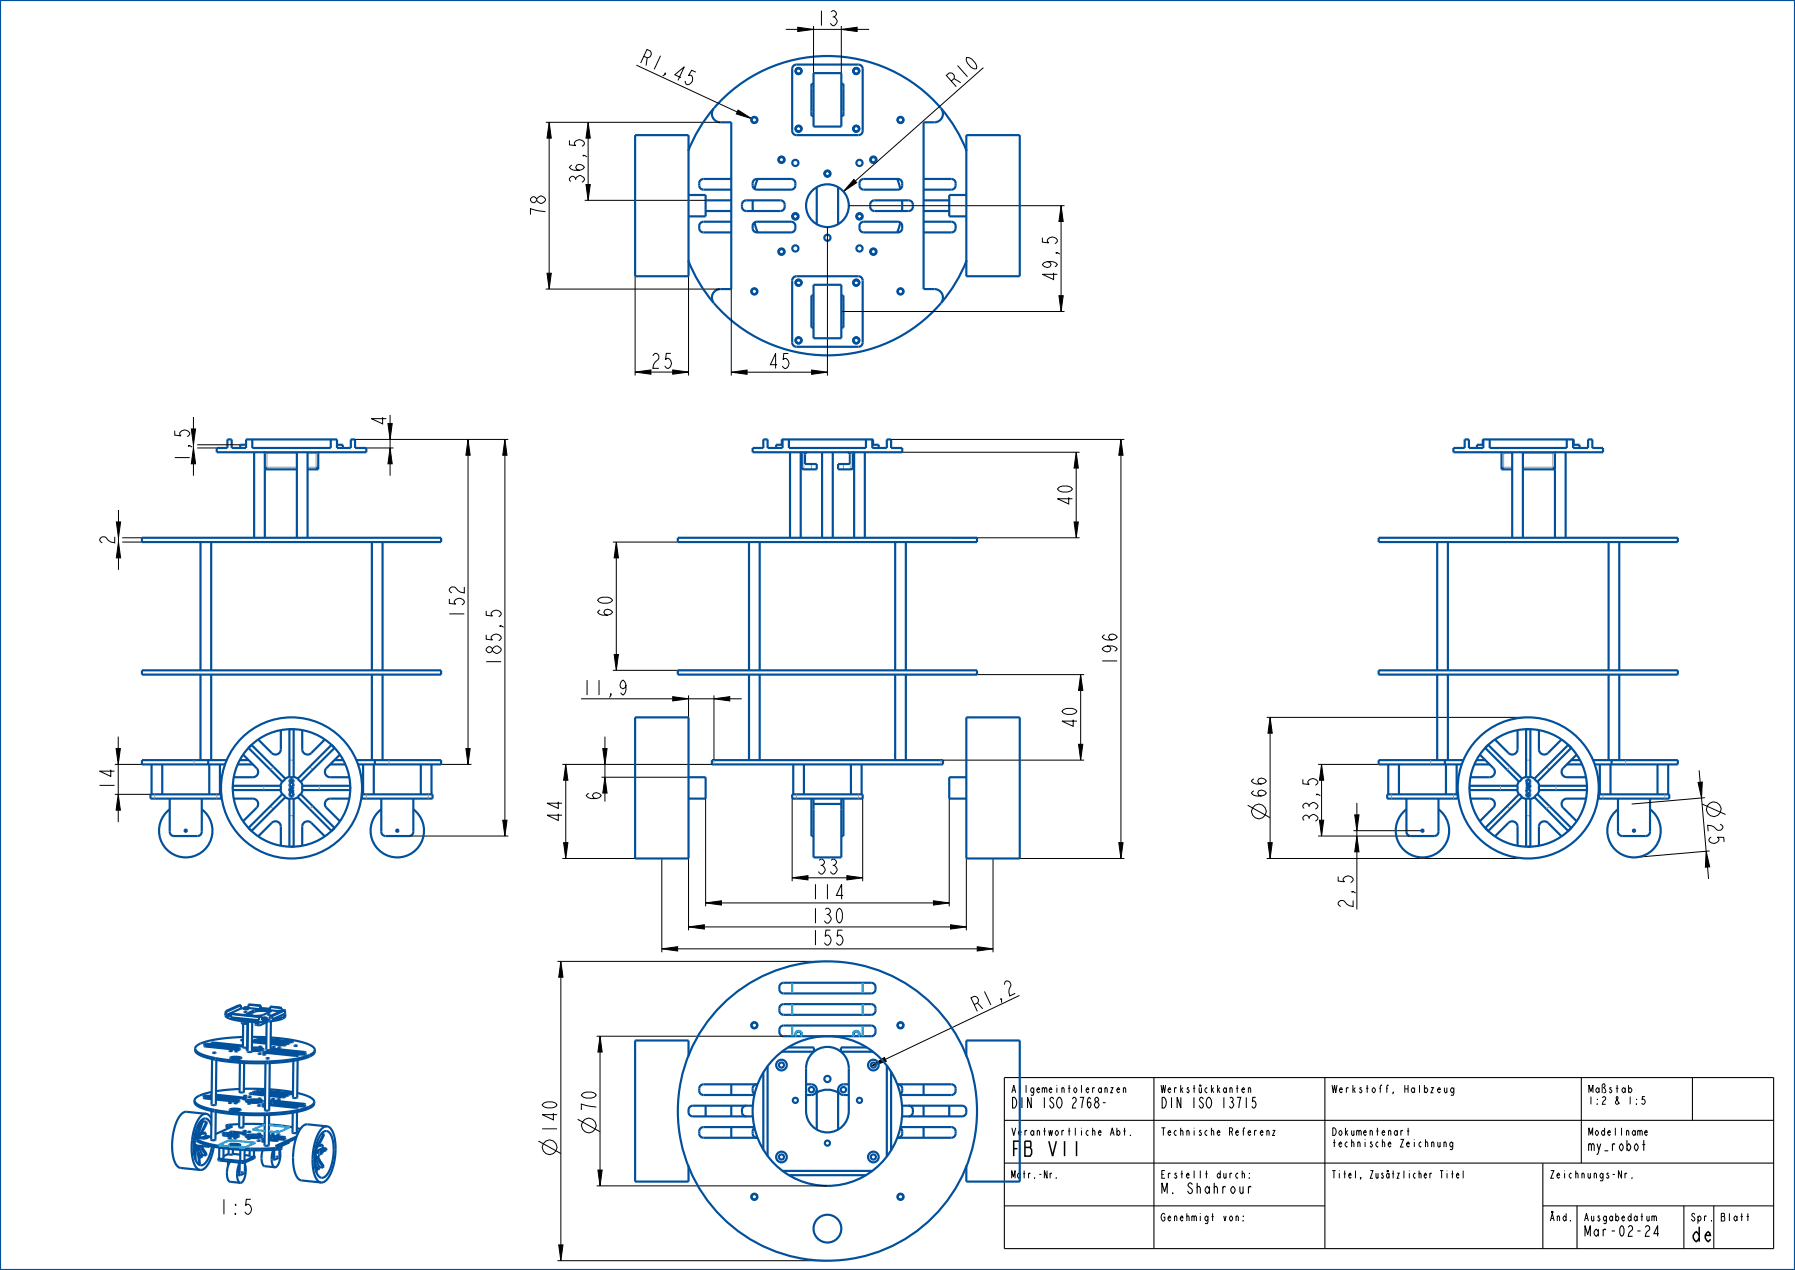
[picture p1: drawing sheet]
<svg xmlns="http://www.w3.org/2000/svg" width="420mm" height="297mm" viewBox="0 0 420 297" stroke-linecap="round" stroke-linejoin="round" font-family="sans-serif">
<g fill="#000">
<path d="M186.7 6.4l3.7 .5-3.7 .5zM196.9 6.9l3.7-.5v1zM128.5 28.6l.5 3.7h-1zM137.6 28.6l.5 3.7h-1zM172.7 25.7l3.1 2-3.5-1.1zM137.1 43.2h1l-.5 3.7zM199.8 42l.7 .7-3.2 2.1zM248.3 48.1l.5 3.7h-1zM128 63.9h1l-.5 3.7zM247.8 69.2h1l-.5 3.7zM148.6 87l3.7-.5v1zM157.4 86.5l3.7 .5-3.7 .5z"/>
<path d="M171.1 87l3.7-.5v1zM189.9 86.5l3.7 .5-3.7 .5zM90.8 99.1h1l-.5 3.7zM91.3 104.8l.5 3.7h-1zM109.5 102.8l.5 3.7h-1zM118.1 102.8l.5 3.7h-1zM251.8 105.8l.5 3.7h-1zM262.3 102.8l.5 3.7h-1zM27.7 126.8l.5 3.7h-1zM27.2 122.1h1l-.5 3.7zM144.2 126.8l.5 3.7h-1zM251.3 122.1h1l-.5 3.7z"/>
<path d="M143.7 153.1h1l-.5 3.7zM252.9 157.8l.5 3.7h-1zM27.2 175.1h1l-.5 3.7zM109 175.1h1l-.5 3.7zM132.4 178.8l.5 3.7h-1zM141 175.1h1l-.5 3.7zM157.4 162.9l3.7 .5-3.7 .5zM167.1 163.4l3.7-.5v1zM252.4 174.1h1l-.5 3.7zM297.2 167.8l.5 3.7h-1zM309.2 178.8l.5 3.7h-1zM27.7 185.8l.5 3.7h-1z"/>
<path d="M117.6 191.8h1l-.5 3.7zM141.5 181.8l.5 3.7h-1zM308.7 191.8h1l-.5 3.7zM317.5 195.5l.5 3.7h-1zM317 190.6h1l-.5 3.7zM397.3 183l1-.1-.2 3.7zM399.2 199.1l.8 3.6-1 .1zM131.9 197.1h1l-.5 3.7zM161.1 216.8l3.7-.5v1zM165.1 211.2l3.7-.5v1zM185.4 205.3l3.7-.5v1zM198.2 204.8l3.7 .5-3.7 .5z"/>
<path d="M218.4 210.7l3.7 .5-3.7 .5zM222.4 216.3l3.7 .5-3.7 .5zM261.8 197.1h1l-.5 3.7zM296.7 197.1h1l-.5 3.7zM131.2 224.8l.5 3.7h-1zM154.9 221.9l3.7-.5v1zM228.7 221.4l3.7 .5-3.7 .5zM140.4 242.3l.5 3.7h-1zM203.8 249.3l3.1-2 .5 .9zM139.9 273.6h1l-.5 3.7zM130.7 291.1h1l-.5 3.7z"/>
</g>
<g fill="none" stroke="#000" stroke-width=".23">
<path d="M148.9 15.2l23.6 11M183.9 6.9h2.8M186.7 6.4l3.7 .5-3.7 .5zM190.4 6.1v11M196.9 6.9l3.7-.5v1zM196.9 6.1v11M200.6 6.9h2.8M230.1 15.8l-30 26.5M127.7 28.6h40.9M128.5 28.6l.5 3.7h-1zM128.5 32.3v31.6M137.6 28.6l.5 3.7h-1z"/>
<path d="M137.6 32.3v10.9M172.7 25.7l3.1 2-3.5-1.1zM136.8 46.9h28.3M137.1 43.2h1l-.5 3.7zM193.6 53.1v34.7M198.6 48.1h50.5M199.8 42l.7 .7-3.2 2.1zM248.3 48.1l.5 3.7h-1zM248.3 51.8v17.4M127.7 67.6h40.9M128 63.9h1l-.5 3.7zM148.6 64.6v23.2"/>
<path d="M161.1 64.6v23.2M171.1 67.6v20.2M196.9 72.9h52.2M247.8 69.2h1l-.5 3.7zM45.3 97.5v2.8M90.8 99.1h1l-.5 3.7zM148.6 87l3.7-.5v1zM157.4 86.5l3.7 .5-3.7 .5zM171.1 87l3.7-.5v1zM174.8 87h15.1M189.9 86.5l3.7 .5-3.7 .5zM27.7 119.3v2.8"/>
<path d="M45.3 108.5v2.8M46.1 104.8h4.6M46.1 104h10.1M83.1 102.8h35.8M85.7 104.8h6.4M91.3 104.8l.5 3.7h-1zM91.3 102.8v2M91.3 108.5v2.8M109.5 102.8l.5 3.7h-1zM109.5 106.5v68.6M118.1 102.8l.5 3.7h-1zM118.1 106.5v85.3"/>
<path d="M208.5 102.8h54.6M211.1 105.8h41.5M251.8 105.8l.5 3.7h-1zM251.8 109.5v12.6M262.3 102.8l.5 3.7h-1zM262.3 106.5v90.6M27.2 122.1h1l-.5 3.7zM27.7 126.8l.5 3.7h-1zM27.7 130.5v2.8M28.6 126.8h4.6M28.6 125.8h4.6M143.4 126.8h31.9"/>
<path d="M144.2 126.8l.5 3.7h-1zM144.2 130.5v22.6M222.6 125.8h30M251.3 122.1h1l-.5 3.7zM143.4 156.8h31.9M143.7 153.1h1l-.5 3.7zM212 157.8h41.7M252.9 157.8l.5 3.7h-1zM26.9 178.8h6.3M27.2 175.1h1l-.5 3.7zM27.7 172.3v2.8M103.2 178.8h7.1"/>
<path d="M109 175.1h1l-.5 3.7zM131.6 178.8h35M132.4 178.8l.5 3.7h-1zM136 163.4h21.4M141 175.1h1l-.5 3.7zM141.5 172.3v2.8M141.5 178.8v3M157.4 162.9l3.7 .5-3.7 .5zM161.1 162.6v5.2M161.1 163.4h6M167.1 163.4l3.7-.5v1zM167.1 162.6v15.2"/>
<path d="M170.8 163.4h2.8M220.6 177.8h33.1M252.4 174.1h1l-.5 3.7zM252.9 161.5v12.6M296.4 167.8h61.2M297.2 167.8l.5 3.7h-1zM297.2 171.5v25.6M308.4 178.8h14.2M309.2 178.8l.5 3.7h-1zM26.9 185.8h8.3M27.7 185.8l.5 3.7h-1zM27.7 189.5v2.8"/>
<path d="M95.7 195.5h23.2M117.6 191.8h1l-.5 3.7zM131.9 197.1h1l-.5 3.7zM132.4 182.5v14.6M140.7 181.8h20.4M141.5 181.8l.5 3.7h-1zM161.1 184.3v33.3M165.1 186.8v25.2M185.4 186.8v19.3M201.9 186.8v19.3M222.1 186.8v25.2M261.8 197.1h1l-.5 3.7z"/>
<path d="M291.9 188.3l5.3 2.9M296.7 197.1h1l-.5 3.7zM308.4 195.5h21.7M308.7 191.8h1l-.5 3.7zM309.2 182.5v9.3M316.7 194.3h15.9M317 190.6h1l-.5 3.7zM317.5 195.5l.5 3.7h-1zM317.5 187.8v2.8M317.5 194.3v1.2M317.5 199.2v13.5M397.3 183l1-.1-.2 3.7z"/>
<path d="M397.6 180.1l.2 2.8M398.1 186.6l1.1 12.5M398.3 188l5.4 2.5M398.9 186.5l-17.1 1.5M399.2 199.1l.8 3.6-1 .1zM400 199l-17.1 1.5M131.6 200.8h17M154.9 200.8v21.9M161.1 216.8l3.7-.5v1zM164.8 216.8h57.6M165.1 211.2l3.7-.5v1zM168.8 211.2h49.6"/>
<path d="M185.4 205.3l3.7-.5v1zM189.1 205.3h9.1M198.2 204.8l3.7 .5-3.7 .5zM218.4 210.7l3.7 .5-3.7 .5zM222.4 216.3l3.7 .5-3.7 .5zM226.1 200.8v16.8M232.4 200.8v21.9M238.6 200.8h24.5M296.4 200.8h61.2M399.5 202.8l.3 2.7M130.4 224.8h63.2M131.2 224.8l.5 3.7h-1z"/>
<path d="M131.2 228.5v62.6M154.9 221.9l3.7-.5v1zM158.6 221.9h70.1M228.7 221.4l3.7 .5-3.7 .5zM238.5 232.8l-31.3 14.9M139.6 242.3h43.8M140.4 242.3l.5 3.7h-1zM140.4 246v27.6M203.8 249.3l3.1-2 .5 .9zM126 266.8l5.2 3M135.2 261.8l5.2 2.9M139.6 277.3h54"/>
<path d="M139.9 273.6h1l-.5 3.7zM130.4 294.8h63.2M130.7 291.1h1l-.5 3.7z"/>
<circle cx="294.6" cy="189.8" r="1.72"/>
<circle cx="401" cy="189.2" r="1.72"/>
<circle cx="128.6" cy="268.3" r="1.72"/>
<circle cx="137.8" cy="263.2" r="1.72"/>
</g>
<g fill="none" stroke="#00509b" stroke-width=".51">
<path d="M0 0h420v297h-420zM185.6 15.4l.8-.3h14.5l.7 .3 .3 .7v14.5a1 1 0 0 1-1 1h-14.5a1 1 0 0 1-1-1v-14.5zM186.8 17.3h.1M186.9 17.3h.1M187.1 17.3h-.2M187.5 16.6l-.4-.6h-.4l-.4 .2-.1 .7 .6 .4M187.5 16.6h.1M187.6 16.6h.1M187.6 16.6v.1M190.4 19.6h-.5v7.5h.5M196.9 19.6h.5v7.5h-.5M200.3 17.3h.1"/>
<path d="M200.6 17.3h-.2M201 16.6l-.4-.6h-.4l-.4 .2-.1 .7 .6 .4M201 16.6h.1M201.1 16.6h.1M201.1 16.6v.1M168.3 24a34.9 34.9 0 0 1 52.1 1.7 2 2 0 0 1-1.8 2.9h-2.5v39h2.5a2 2 0 0 1 1.9 1.2 2 2 0 0 1-.3 2.1 34.9 34.9 0 0 1-53.4-.4 2 2 0 0 1 1.8-2.9h2.5v-39h-2.5a2 2 0 0 1-1.8-1.2 2 2 0 0 1 .3-2.1zM186.8 30.8h.1M186.9 30.8h.1M187.1 30.8h-.2M187.5 30.1l-.4-.6h-.4l-.4 .2-.1 .7 .6 .4M187.5 30.1h.1M187.6 30.1h.1"/>
<path d="M187.6 30.1v.1M200.3 30.8h.1M200.6 30.8h-.2M201 30.1l-.4-.6h-.4l-.4 .2-.1 .7 .6 .4M201 30.1h.1M201.1 30.1h.1M201.1 30.1v.1M161.1 45.6h4v5h-4M165.1 49.4h6M165.1 46.9h6M171.1 51.9h-6.5a1.27 1.27 0 0 0-1 1.2 1.27 1.27 0 0 0 1 1.3h6.5M171.1 41.9h-6.5a1.27 1.27 0 0 0-1 1.2 1.27 1.27 0 0 0 1 1.3h6.5"/>
<path d="M173.9 47.1l.7-.2h8a1.27 1.27 0 0 1 1 1.2 1.27 1.27 0 0 1-1 1.3h-8a1.29 1.29 0 0 1-1-.9 1.29 1.29 0 0 1 .3-1.4zM176.4 52.1l.7-.2h8a1.27 1.27 0 0 1 1 1.2 1.27 1.27 0 0 1-1 1.3h-8a1.29 1.29 0 0 1-1-.9 1.29 1.29 0 0 1 .3-1.4zM176.4 42.1l.7-.2h8a1.27 1.27 0 0 1 1 1.2 1.27 1.27 0 0 1-1 1.3h-8a1.29 1.29 0 0 1-1-.9 1.29 1.29 0 0 1 .3-1.4zM191.1 43.8v8.6M196.1 43.8v8.6M201.4 52.1l.7-.2h8a1.27 1.27 0 0 1 1 1.2 1.27 1.27 0 0 1-1 1.3h-8a1.29 1.29 0 0 1-1-.9 1.29 1.29 0 0 1 .3-1.4zM201.4 42.1l.7-.2h8a1.27 1.27 0 0 1 1 1.2 1.27 1.27 0 0 1-1 1.3h-8a1.29 1.29 0 0 1-1-.9 1.29 1.29 0 0 1 .3-1.4zM203.9 47.1l.7-.2h8a1.27 1.27 0 0 1 1 1.2 1.27 1.27 0 0 1-1 1.3h-8a1.29 1.29 0 0 1-1-.9 1.29 1.29 0 0 1 .3-1.4zM216.1 51.9h6.5a1.27 1.27 0 0 1 1 1.2 1.27 1.27 0 0 1-1 1.3h-6.5M216.1 41.9h6.5a1.27 1.27 0 0 1 1 1.2 1.27 1.27 0 0 1-1 1.3h-6.5M216.1 49.4h6M216.1 46.9h6"/>
<path d="M226.1 45.6h-4v5h4M185.6 64.9l.8-.3h14.5a1 1 0 0 1 1 1v14.5a1 1 0 0 1-1 1h-14.5l-.8-.3-.2-.7v-14.5zM186.5 65.6h.7M186.8 66.8h.1M186.9 66.8h.1M187.1 66.8h-.2M187.5 79.6l-.4-.6h-.4l-.4 .2-.1 .7 .6 .4M187.5 66.1l-.4-.6h-.4l-.4 .2-.1 .7 .6 .4M187.5 79.6h.1M187.5 66.1h.1M187.6 79.6h.1M187.6 66.1h.1"/>
<path d="M187.6 79.6v.1M187.6 66.1v.1M190.4 69.1h-.5v7.5h.5M196.9 69.1h.5v7.5h-.5M200 65.6h.7M200.3 66.8h.1M200.6 66.8h-.2M201 79.6l-.4-.6h-.4l-.4 .2-.1 .7 .6 .4M201 66.1l-.4-.6h-.4l-.4 .2-.1 .7 .6 .4M201 79.6h.1M201 66.1h.1M201.1 79.6h.1"/>
<path d="M201.1 66.1h.1M201.1 79.6v.1M201.1 66.1v.1M186.8 80.3h.1M186.9 80.3h.1M187.1 80.3h-.2M200.3 80.3h.1M200.6 80.3h-.2M50.7 104.8h2.5v-2h1v2h3.4v-2h21.2v2h3.3v-2h1v2h2.6M57.6 104h-1.4v.8M59 102.8v2h18.4v-2M61.7 105.8l.3 .2v3.8"/>
<path d="M62 109.8h7.5M62.5 109.3l-.5 .5M72 109.8h2.5M74 109.3l.5 .5M74.7 105.8l-.2 .2v3.8M78.8 104h1.4v.8M182.9 104v-1.2h21.4v1.2M183.1 102.8v2h-3.5v-2h-1v2h-2.5M183.1 104h-1.5v.8M184.6 102.8v2h18v-2M187.4 105.8l.2 .2 .1 3.5 .4 .3h3v-1.3h-2.7v-2.2v-.3l.5-.2M198.4 105.8l.3 .1 .2 .4v2.2h-2.8v1.3h3l.4-.3 .1-3.5 .3-.2"/>
<path d="M204.1 102.8v2h3.4v-2h1v2h2.6M204.1 104h1.5v.8M346.9 104v-1.2h21.3v1.2M347.1 102.8v2h-3.4v-2h-1v2h-2.6M347.1 104h-1.5v.8M348.6 102.8v2h18v-2M351.1 105.8l.2 .2v3.8M351.3 109.8h2.5M351.8 109.3l-.5 .5M356.3 109.8h7.5M363.3 109.3l.5 .5M364.1 105.8l-.3 .2v3.8"/>
<path d="M368.1 102.8v2h3.5v-2h1v2h2.5M368.1 104h1.5v.8M33.2 178.8h19.5M33.2 177.8h19.9M48.7 177.8v1M55.6 178.8h3.6M56.1 177.8h2.1M56.9 176.5l3.1 3.1a1.25 1.25 0 0 1 .3 1.4 1.25 1.25 0 0 1-1.1 .8h-4.5M58.9 174.2l7.9 7.9-.7 .8-8-8zM65.7 170.7v4.5a1.25 1.25 0 0 1-.8 1.2 1.25 1.25 0 0 1-1.3-.3l-3.2-3.2M68.4 170.5h-.7v11.3h1v-11.3M70.7 170.7v4.5a1.25 1.25 0 0 0 .8 1.2 1.25 1.25 0 0 0 1.3-.3l3.2-3.2"/>
<path d="M77.2 178.8h3.6M77.6 174.2l.7 .7-8 8-.7-.8zM78.2 177.8h2.1M79.5 176.5l-3.1 3.1a1.25 1.25 0 0 0-.3 1.4 1.25 1.25 0 0 0 1.2 .8h4.4M83.4 177.8h19.8M83.7 178.8h19.5M87.7 177.8v1M166.6 177.8h54v1h-54zM322.6 178.8h19.5M322.6 177.8h19.8M338.1 177.8v1M345 178.8h3.5"/>
<path d="M345.5 177.8h2M346.3 176.5l3.1 3.1a1.25 1.25 0 0 1 .3 1.4 1.25 1.25 0 0 1-1.2 .8h-4.4M348.2 174.2l8 7.9-.7 .8-8-8zM355.1 170.7v4.5a1.25 1.25 0 0 1-.8 1.2 1.25 1.25 0 0 1-1.4-.3l-3.1-3.2M357.7 170.5h-.6v11.3h1v-11.3M360.1 170.7v4.5a1.25 1.25 0 0 0 .8 1.2 1.25 1.25 0 0 0 1.3-.3l3.2-3.2M366.6 178.8h3.6M367.6 177.8h2.1M368.9 176.5l-3.2 3.1a1.25 1.25 0 0 0-.2 1.4 1.25 1.25 0 0 0 1.1 .8h4.5M372.7 177.8h19.9M373.1 178.8h19.5M377.1 177.8v1"/>
<path d="M35.2 185.8h16.5v1h-16.5zM39.7 186.8v7.7a1 1 0 0 0 1 1h5.5a1 1 0 0 0 1-1v-7.7M54.5 183.8h11.2v1h-11.2M54.5 184.1v.3M54.7 186.8h4.5a1.25 1.25 0 0 1 1.1 .7 1.25 1.25 0 0 1-.3 1.4l-3.1 3.2M60.4 195.6l3.2-3.2a1.25 1.25 0 0 1 1.3-.2 1.25 1.25 0 0 1 .8 1.1v4.5M65.6 184.8l.4 .9M66 182.8l-.4 1M66.1 185.7l.7 .7-7.9 7.9-.8-.7zM66.7 186.4l1 .4M67.7 181.7l-1 .4M67.7 198v-11.2h1v11.2h-.6"/>
<path d="M67.7 185.2h1v.1h-1zM67.8 185.6l.2-.1-.1 .6h.5l.2-.2-.1-.4a.43 .43 0 0 1 .2 .4 .43 .43 0 0 1-.3 .4h-.3a.44 .44 0 0 1-.3-.7zM67.8 183.3l.2-.1-.1 .6 .5 .1 .2-.2-.1-.5a.43 .43 0 0 1 .2 .5 .43 .43 0 0 1-.3 .3h-.3a.44 .44 0 0 1-.3-.7zM67.8 184.3l.2-.1 .2 .2 .5-.2v.1l-.4 .2v.4h.4v.1h-1zM67.8 184.4h.3v.5h-.3zM67.9 182.4l.5-.1a.3 .3 0 0 1 .2 .3 .3 .3 0 0 1-.2 .3h-.5zM68.7 181.7l1 .4M69.6 186.4l.7-.7 8 7.9-.7 .7zM69.7 186.4l-1 .4M70.4 182.8l.4 1M70.8 184.8l-.4 .9M76 195.6l-3.2-3.2a1.25 1.25 0 0 0-1.3-.2 1.25 1.25 0 0 0-.8 1.1v4.5"/>
<path d="M81.7 186.8h-4.4a1.25 1.25 0 0 0-1.2 .7 1.25 1.25 0 0 0 .3 1.4l3.1 3.2M82 183.8h-11.3v1h11.3M82 184.1v.3M84.7 185.8h16.5v1h-16.5zM89.2 186.8v7.7a1 1 0 0 0 1 1h5.5a1 1 0 0 0 1-1v-7.7M161.1 181.8h4v5h-4M185.4 185.8h16.5v1h-16.5zM189.9 186.8v8.7h.5M190.4 186.8v2.5M196.9 186.8v2.5M197.4 186.8v8.7h-.5M226.1 181.8h-4v5h4"/>
<path d="M324.6 185.8h16.5v1h-16.5zM329.1 186.8v7.7a1 1 0 0 0 1 1h5.5a1 1 0 0 0 1-1v-7.7M343.8 183.8h11.3v1h-11.3M343.8 184.1v.3M344.1 186.8h4.4a1.25 1.25 0 0 1 1.2 .7 1.25 1.25 0 0 1-.3 1.4l-3.1 3.2M349.8 195.6l3.1-3.2a1.25 1.25 0 0 1 1.4-.2 1.25 1.25 0 0 1 .8 1.1v4.5M355 184.8l.4 .9M355.4 182.8l-.4 1M355.5 185.7l.7 .7-8 7.9-.7-.7zM356.1 186.4l1 .4M357.1 181.7l-1 .4M357.1 198v-11.2h1v11.2h-.7"/>
<path d="M357.1 183.5h1v.5a.26 .26 0 0 1-.2 .3 .26 .26 0 0 1-.3-.2l-.5 .2v-.1l.4-.2v-.3h-.4zM357.1 183.2h1v.2h-1zM357.1 184.6l.6-.1a.43 .43 0 0 1 .4 .4 .43 .43 0 0 1-.3 .4l.1-.6h-.6v.6l-.2-.2zM357.1 182.4l.6-.1a.43 .43 0 0 1 .4 .3 .43 .43 0 0 1-.3 .5l.1-.6h-.6v.6l-.2-.2zM357.3 185.7l.4-.1a.3 .3 0 0 1 .3 .3 .3 .3 0 0 1-.3 .3l-.4-.1zM357.7 184.1v-.4h.3v.4M357.7 184.1v.1M357.7 184.2h.2M358 184.1l-.1 .1M358.1 181.7l1 .4M359 186.4l.7-.7 7.9 7.9-.7 .7zM359 182.1l7.9-7.9 .7 .7-7.9 8z"/>
<path d="M359.1 186.4l-1 .4M359.8 182.8l.4 1M360.2 184.8l-.4 .9M365.4 195.6l-3.2-3.2a1.25 1.25 0 0 0-1.3-.2 1.25 1.25 0 0 0-.8 1.1v4.5M371.1 186.8h-4.5a1.25 1.25 0 0 0-1.1 .7 1.25 1.25 0 0 0 .2 1.4l3.2 3.2M371.3 183.8h-11.2v1h11.2M371.3 184.1v.3M374.1 185.8h16.5v1h-16.5zM378.6 186.8v7.7a1 1 0 0 0 1 1h5.5a1 1 0 0 0 1-1v-7.7M52.8 236.5v.8v-.4M52.8 236.5l.1 .1M52.9 236.6v.8"/>
<path d="M53.6 237.2v.1M53.6 237.2v.4M53.6 237.2h.1M53.6 237.1l-.7 .3M53.6 237v.8l-.7-.4M53.6 237l.4 .1M53.6 237l7.7 .8M54 237.9l2.9 .5 3.7 .2M54 237.9l6.6 .7M54 237.1v.8M54 237.1l6.6 .7M56.4 235.9l-2.6 1.1"/>
<path d="M56.4 235.1h-.6l-3 1.4M56.4 235.1l-3.5 1.5M56.4 235.1v.8M56.6 238.8l.1 .6h1.3M56.8 238.9h1.1M56.8 238.8v.1M56.9 238.8l-.1 .1M57.1 235.8l-.7 .1M57.1 235.7h1M57.1 235.7v.3l.5 .1 .5-.1v-.3M57.3 238.9h.3M57.4 235.7h.4z"/>
<path d="M58 239.1h.1M58 239.4h.1M58.1 235.7h.1M58.1 235.7l2.8 .3M58.1 235l2.9 .2M58.1 235v.7M58.1 235l2.8 .2M59 236.9l-.2 .6M59 236.9h.1M59.6 236.6l-1.6 .7M59.8 239.1v.6l1 .1M60 239.1h.5z"/>
<path d="M60.5 239h-.1M60.5 239l-.7 .1M60.5 239l.1 .1M60.5 239.1h.1M60.6 237.8v.8M60.6 239v.3l-.8-.2M60.9 236l-1.3 .2M60.9 236l2.3 .3M60.9 235.2v.8M61 239.6l-.2 .2M61 235.8l2.2 .1M61 235.2h-.1"/>
<path d="M61 235.2v.7l-.1 .1M61.3 237.8h-.7M61.4 238.1h1M61.4 238.1v.3l.5 .1 .5-.1v-.3M61.7 238l.5 .1zM62.4 239.1l-1.6 .7M63.1 237.7v.8h-.9l-.9 .1v-.8M63.2 236.3l.2 .1-.2 .2M63.2 236.3l1.8 .1M63.2 235.5l2.7 .3M63.2 235.5v.8M63.7 237.6l-.6 .1"/>
<path d="M63.7 237.6v.8M64.9 236.5l.7 .1M64.9 236.5l.1 .3M65 236.4l-.1 .1M65 236.4h.9M65.2 236.5h.5zM65.9 235.8v.6M66.7 237v.4l-.6 .4-2.4 .6M66.7 237l-3 1.4M66.7 236.3l-.1-.2-3.5 1.6M66.7 236.3l-3 1.3M66.7 236.3v.7"/>
<path d="M182.6 230.1l.8-.3h20.5a1.27 1.27 0 0 1 1 1.3 1.27 1.27 0 0 1-1 1.2h-20.5a1.29 1.29 0 0 1-1.1-.9 1.29 1.29 0 0 1 .3-1.3zM182.6 235.1l.8-.3h20.5a1.27 1.27 0 0 1 1 1.3 1.27 1.27 0 0 1-1 1.2h-20.5a1.29 1.29 0 0 1-1.1-.9 1.29 1.29 0 0 1 .3-1.3zM47.7 244.2l.7-.1 7.7 .8-.6 .2zM47.8 244.6h.7l7.7 .8-.7 .1zM49.5 256.8l-1.4-.1-.4 .1 1.8 .2M49.5 256.4l-1.4-.2-.5 .1 1.9 .3M49.5 256l-.2 .1h.2M49.9 246.2h.5zM50.4 246.2h.1M50.5 256.9l5.5 .6-.6 .2-4.9-.6M50.5 256.7l4.8 .5 .6-.1M50.5 256.5l5.4 .6"/>
<path d="M50.5 256l7.2 .8-.6 .1-6.6-.7M53.5 257.9h.6zM53.7 245.8h.6zM53.7 245.7h.1M53.8 259.5l1.4-.2 1.1 .2-.4 .2-1 .1-.9-.1zM53.9 247.3l1.4-.2 1.2 .3-.5 .2-1 .1-.9-.2zM54.1 259.7h1.8M54.3 247.6h1.8M54.9 257.9l.5 .1zM55 245.8h.6zM55.6 245.9h.1M55.9 257.1h.1"/>
<path d="M56.8 244.5l-6.7-.7-.7 .1 7.4 .8M56.9 243.2h-.5l.5 .1M56.9 257h.6zM56.9 257h.1M57.1 256.3h.6zM57.6 257.4l.8-.2 1.4-.1 1.2 .1 .5 .3-.6 .3-1.6 .1-1.4-.2-.3-.1zM57.8 257.7l1.7-.2 1.8 .2M57.9 245.5v.1M57.9 245.1l-.2 .3 .2 .2M58 258l.6 .1zM58.1 256.5h.6zM58.9 245.4l2.5 .2"/>
<path d="M58.9 245h1.9l.9 .4-.9 .3-1.9 .1M59 243.7l3.3 .4M59 243.5l3.3 .3M59.4 243.3l2.9 .3M59.4 243.2h.1M59.4 243.2l2.9 .2M60.2 242.9l2.1 .3M60.2 242.9h.1M60.2 242.9h2.1M60.3 258.5h.6zM60.5 256.9l.5 .1zM60.5 246.4h.6z"/>
<path d="M60.5 246.4h.1M60.6 244.8h.6zM60.6 244.8h.1M60.9 258.6h.1M61 257h.1M61.4 258.7h.6zM61.5 246.1l.7-.1 7.7 .8-.7 .1zM61.5 246.6h.6zM61.6 246.5h.1M62 258.1l-.6 .1 .6 .1M62 256l-3-.4-.6 .2 3.6 .4M62 255.5l-2.2-.2-.6 .1 2.8 .3"/>
<path d="M62 255.1l-1.4-.2-.6 .1 2 .3M62.3 247.5h.6zM62.4 247.5h.1M63 258.2l6.7 .8-.6 .1-6.1-.7M63 257.5l.6-.1 7.8 .8-.6 .1-7.8-.8M63 256.1l3.8 .4-.6 .1-3.2-.3M63 255.8l4 .4h.5M63 255.6l4.6 .5M63 255.2l5.4 .6-.6 .1-4.8-.5M63.1 257.9l.6-.1 7.8 .9-.7 .1zM63.2 245.8l.7-.1 7.7 .9-.6 .1zM63.3 245.3l8.2 .8-.6 .1-7.6-.8"/>
<path d="M63.3 243.9l3.6 .5-.6 .1-3-.3M63.3 243.5l4.4 .5-.6 .1-3.8-.4M63.3 243l5.2 .6-.6 .1-4.6-.4M63.6 257l.6 .1zM63.7 244.9h.6zM63.8 244.9h.1M64.9 257.1h.6zM65 245h.6zM65.1 245h.1M67.5 256.2h.1M68.9 244.5h.6zM69.8 246.9h.1"/>
<path d="M165.1 258.6v2.5M171.1 253.6v2.5M171.1 258.6v2.5M174.6 258.6a1.27 1.27 0 0 0-1 1.2 1.27 1.27 0 0 0 1 1.3M176.2 258.6h-14.1a1.27 1.27 0 0 0-1 1.2 1.27 1.27 0 0 0 1 1.3h14.1M177.1 253.6a1.34 1.34 0 0 0-1 1 1.34 1.34 0 0 0 .5 1.3M177.3 253.6h-12.7a1.27 1.27 0 0 0-1 1.2 1.27 1.27 0 0 0 1 1.3h12M178.6 250.8v18M179.6 249.3v21M182.6 240.1l.8-.3h20.5a1.27 1.27 0 0 1 1 1.3 1.27 1.27 0 0 1-1 1.2h-20.5a1.29 1.29 0 0 1-1.1-.9 1.29 1.29 0 0 1 .3-1.3zM184.4 245h6v1h-7.5M186.5 242.3a.63 .63 0 0 1-.1-.9 .63 .63 0 0 1 .9 0 .63 .63 0 0 1-.1 .9"/>
<path d="M188.6 253.6h1.3a1.25 1.25 0 0 1 1.2 1.2M188.6 249.8a5 5 0 0 1 5-5 5 5 0 0 1 5 5M191.1 254.8a1.25 1.25 0 0 1-1.2 1.3h-1.3M191.1 255.5a5 5 0 0 1 5 0M191.1 254.8v9.3M196.1 254.8a1.25 1.25 0 0 0 1.3 1.3h1.2M196.1 254.8v9.3M198.6 253.6h-1.2a1.25 1.25 0 0 0-1.3 1.2M200 242.3a.63 .63 0 0 1-.1-.9 .63 .63 0 0 1 .9 0 .63 .63 0 0 1-.1 .9M202.8 245h-6v1h7.5M207.5 249.2v21.3M208.5 250.6v18.4"/>
<path d="M209.9 253.6h12.7a1.27 1.27 0 0 1 1 1.2 1.27 1.27 0 0 1-1 1.3h-11.9M210.1 253.6a1.34 1.34 0 0 1 1 1 1.34 1.34 0 0 1-.5 1.3M211 258.6h14.1a1.27 1.27 0 0 1 1 1.2 1.27 1.27 0 0 1-1 1.3h-14.1M212.6 258.6a1.27 1.27 0 0 1 1 1.2 1.27 1.27 0 0 1-1 1.3M216.1 253.6v2.5M216.1 258.6v2.5M222.1 258.6v2.5M45.3 267.6l.1 2 .3 1.5 .5 1 .8 .4 .8-.3 .7-.9 .7-1.4 .4-1.8M45.3 267.6h.1M45.4 266.2l.1 .3M45.5 266.9h.2M45.5 266.9h-.1"/>
<path d="M45.5 267.4v.2M45.5 266.5h.2M45.6 266.5l-.1 .4M45.6 265.5l.1 1M45.7 265.1l.1 1.1-.1 .3M45.7 266.9v.4l-.4 .3M45.7 266.9l-.4 .3M45.7 267.6l-.3 2.2M45.7 267.6l.1 .2M45.7 267.6h-.2l-.2 .7M45.8 268.1v3.1M45.8 265.9h.2"/>
<path d="M45.8 265.9v.1M45.8 267.9h.2M45.8 267.9l3.1 .3M45.8 265.9h.1M45.8 267.8l-.3 2.5M45.8 264.4v1.5M46 266.4v.4a25.9 25.9 0 0 0 11 2.1l2.2 .1M46 266.4l1.8 .8 3 .7 3.8 .5 4.6 .2M46 267.9l.6 4.5M46 267.9h.1M46.1 265.9l2.3 .2M46.1 265.9h.1"/>
<path d="M46.2 267.9l.5 3.5 .1 .9-.2 .1M46.2 265.9h-.2M46.3 267.9l1.1 2.2M46.5 269.6l.6 1.1M46.6 267.9l1.6 2.3M46.6 272.4h.1M46.6 270.3l.1 .4h.4M46.6 262.6l-.6 3.3M46.7 263.3v.1M46.8 262.4l-.6 3.5M47 268l1.3 1.9-.1 .3M47.2 268l.3 .6"/>
<path d="M47.2 261.9l-.5 1.4M47.2 261.9l.3 .3M47.4 270.1l.8 .1M47.4 270.1l-.3 .6M47.5 262.2l.8 .1M47.5 262.2l-1.3 3.6M48.1 264.9l-.8 .3-.1-.3M48.1 264.9v.8M48.1 264.9l-.9 .2M48.1 265.7l.9 .1M48.1 265.7l-.8 .3M48.3 262.3l.1 .3-.2 .5-1.6 2.8"/>
<path d="M48.3 262.3l-2 3.6M48.6 267.8l.3 .4M49 265.8l-1 .3M49 265.8v.1M49.2 268l-.3 .2M49.4 265.7l-1.4 .6-1.4-.1-.6 .2M49.4 263.3l-.4-1-.6-.6-.7-.1-.6 .4-.7 .9-.5 1.3-.6 3.4M51.3 270.8l-.2 .1M52.1 265l.5-.1 3.2 .4-.6 .1zM52.2 265.5l.5-.1 3.2 .4-.6 .1zM53 263.2v.4l.7 .2M53 263.2l1.4 .2-4 1.8"/>
<path d="M53.4 271.6l-.1 1.1M53.4 266.1h.6zM53.5 266.1h.1M53.5 269.8l-1.2 .6M53.5 271.6v.6M53.7 267.7l1.4-.2 1.1 .3-.4 .2h-1l-.9-.1zM53.8 264.7l.6-.1 3.2 .4-.6 .1zM54 267.9l1.8 .1M54.5 269.8l1.7 .2M54.8 266.2h.5zM55.9 271.9v2.7l.3 .2M56 262.9l-3 .3"/>
<path d="M56.1 271.9l.1 2.9M56.8 265.2l.6 .1zM57 264.5h.6zM57 264.5h.1M57 262.9h5M57.2 270.1l1.2 .1M57.3 271.9l-.1 2.4-1 .5M57.4 265.3h.1M57.5 265.6l.8-.2 1.4-.1 1.2 .2 .5 .2-.6 .3-1.6 .1-1.4-.1-.3-.2zM57.5 265.1h.1M57.7 265.9l1.7-.2 1.8 .2M57.9 266.3h.6z"/>
<path d="M57.9 266.3h.1M58 264.7h.6zM58.1 264.7h.1M59.2 269h.1M59.2 268.6h.1M59.4 270.4h.2M59.5 270.8l-2.6 1.2-5.7-.6-.1-.5M59.6 270.8h.1M59.6 270.4l-2.7 1.2-5.8-.7M59.6 270.4v.4M60.2 266.7h.6zM60.3 266.7h.1"/>
<path d="M60.4 265.2h.5zM60.4 265.1h.1M61.3 266.9h.6zM61.3 266.9h.1M61.4 269v.1M61.9 266.3l-.6 .1 .6 .1M62.9 266.4l2.2 .3-.5 .1-1.7-.1M62.9 265.7l3.2 .4 .6-.1M62.9 265.7h.1M62.9 265.7l.6-.1 3.2 .4M63 263l5.5 .6M63 266.1l.6-.1 3.2 .4-.6 .1z"/>
<path d="M63.5 265.3h.6zM64 268.9v2.1l.3 .2M64.2 268.9l.1 2.3M64.3 271.2h.1M64.8 265.3h.6zM64.8 265.3h.1M65.4 268.8l-6.2 .2M65.4 268.8l-.1 1.9-1 .5M65.9 268.3l-2.4 .2-4.3 .1M65.9 268.3l-.1 .4-.4 .1M66.7 266h.1M67.7 267l-.1 .2-2 .9"/>
<path d="M69.3 266.2l-4.1 1.9M69.4 265.8l-4.9 2.2 1.4 .3M69.5 263.8l.8 .2M73.6 271l.5 3.2M73.6 270.5h.1M73.6 270.4l.1 .1M73.6 270.2h.1M73.6 270v.2M73.6 270.6l1.2 2.4M73.6 272.3l.2 1M73.6 269.9v.1M73.7 270.5h-.1"/>
<path d="M73.7 270.5l-.1 .1M73.7 270.5h.1M73.7 270.2h.1M73.7 269.6h.1M73.7 270.4v.1M73.7 269.5h.1M73.7 270.2v.1M73.7 269.6v.1M73.7 270.3h.1M73.7 270.5l1.9 2.5M73.7 270.4h.1M73.7 269.4h.1"/>
<path d="M73.7 270.3v.1M73.7 269.4v.1M73.7 269.3h.1M73.7 270.4l.1-.3 1.4 1.8 .5 .8-.1 .3M73.7 269.7l-.1 .1M73.7 269.7v.1M73.8 268.9v.1M73.8 270.1h.1M73.8 269h.1M73.8 269l.1 .3M73.8 272.5l.7 1.1M73.9 269.3v.4"/>
<path d="M73.9 269.7l-.1 .4M73.9 269.7h.1M74 273.2l.1 .3 .4 .1M74.6 267.7l-.8 1.3M74.8 273h.8M74.8 273l-.3 .6M75.2 265.1l.5 .1M75.4 264.9l.5-.3 .5-.1 .5 .2 .4 .5 .6 1.6 .2 2.1-.3 2.5-.6 2.2-.9 1.4-1 .4-.7-.3-.6-1-.3-1.4-.1-1.7 .1-1.9 .4-1.7 .6-1.4zM75.5 267.7l-.8 .4-.1-.3M75.5 267.7v.8M75.5 267.7l-.9 .2M75.5 269.3v.4l-.8 .3-.1 .3-.1 .5 .3 .6"/>
<path d="M75.5 268.5l.9 .1M75.5 268.5l-1.6 .7M75.7 265.2l.1 .2-1.2 2.3M75.7 265.2l-1.9 3.4M76.4 268.6v.4l-2.5 .7M76.4 268.6l-2.5 .7M171.1 263.6v2.5M176.6 263.6h-12a1.27 1.27 0 0 0-1 1.2 1.27 1.27 0 0 0 1 1.3h12.7M176.6 263.7a1.35 1.35 0 0 0 .5 2.4M183.1 273.8h21M184.6 274.8h18M210.6 263.7a1.35 1.35 0 0 1-.5 2.4"/>
<path d="M210.7 263.6h11.9a1.27 1.27 0 0 1 1 1.2 1.27 1.27 0 0 1-1 1.3h-12.7M216.1 263.6v2.5"/>
<circle cx="186.9" cy="16.6" r=".63"/>
<circle cx="200.4" cy="16.6" r=".62"/>
<circle cx="176.5" cy="28.1" r=".73"/>
<circle cx="176.5" cy="28.1" r=".63"/>
<circle cx="182.9" cy="37.4" r=".75"/>
<circle cx="186.1" cy="38.1" r=".73"/>
<circle cx="186.9" cy="30.1" r=".63"/>
<circle cx="200.4" cy="30.1" r=".63"/>
<circle cx="201.1" cy="38.1" r=".73"/>
<circle cx="204.4" cy="37.4" r=".75"/>
<circle cx="210.7" cy="28.1" r=".73"/>
<circle cx="210.7" cy="28.1" r=".63"/>
<circle cx="182.9" cy="58.9" r=".75"/>
<circle cx="186.1" cy="58.1" r=".73"/>
<circle cx="186.1" cy="50.6" r=".75"/>
<circle cx="186.1" cy="50.6" r=".63"/>
<circle cx="193.6" cy="48.1" r="5"/>
<circle cx="193.6" cy="40.6" r=".63"/>
<circle cx="193.6" cy="55.6" r=".73"/>
<circle cx="193.6" cy="40.6" r=".73"/>
<circle cx="201.1" cy="50.6" r=".62"/>
<circle cx="201.1" cy="58.1" r=".73"/>
<circle cx="201.1" cy="50.6" r=".75"/>
<circle cx="204.4" cy="58.9" r=".75"/>
<circle cx="176.5" cy="68.2" r=".73"/>
<circle cx="176.5" cy="68.2" r=".63"/>
<circle cx="186.9" cy="66.1" r=".63"/>
<circle cx="186.9" cy="79.6" r=".63"/>
<circle cx="200.4" cy="66.1" r=".63"/>
<circle cx="200.4" cy="79.6" r=".63"/>
<circle cx="210.7" cy="68.2" r=".73"/>
<circle cx="210.7" cy="68.2" r=".63"/>
<circle cx="68.2" cy="184.3" r="13.8"/>
<circle cx="68.2" cy="182.6" r=".49"/>
<circle cx="357.6" cy="185.9" r=".49"/>
<circle cx="357.6" cy="184.3" r="13.8"/>
<circle cx="176.5" cy="239.8" r=".73"/>
<circle cx="176.5" cy="239.8" r=".63"/>
<circle cx="210.7" cy="239.8" r=".73"/>
<circle cx="210.7" cy="239.8" r=".63"/>
<circle cx="182.9" cy="249.1" r="1.25"/>
<circle cx="182.9" cy="249.1" r=".6"/>
<circle cx="189.9" cy="254.8" r=".63"/>
<circle cx="193.6" cy="259.8" r="17.5"/>
<circle cx="193.6" cy="252.3" r=".73"/>
<circle cx="197.4" cy="254.8" r=".63"/>
<circle cx="204.4" cy="249.1" r="1.25"/>
<circle cx="204.4" cy="249.1" r=".6"/>
<circle cx="176.5" cy="279.9" r=".73"/>
<circle cx="176.5" cy="279.9" r=".63"/>
<circle cx="182.9" cy="270.6" r="1.25"/>
<circle cx="182.9" cy="270.6" r=".6"/>
<circle cx="204.4" cy="270.6" r="1.25"/>
<circle cx="204.4" cy="270.6" r=".6"/>
<circle cx="210.7" cy="279.9" r=".73"/>
<circle cx="210.7" cy="279.9" r=".63"/>
<circle cx="193.6" cy="287.3" r="3.3"/>
</g>
<g fill="none" stroke="#9196a0" stroke-width=".23">
<path d="M187.6 16.6l-.3 .6-.6 .1M201.1 16.6l-.3 .6-.6 .1M187.6 30.1l-.3 .6-.6 .1M189.9 26.1h.5M189.9 20.6h.5M196.9 26.1h.5M196.9 20.6h.5M201.1 30.1l-.3 .6-.6 .1M187.6 79.6l-.3 .6-.6 .1M187.6 66.1l-.3 .6-.6 .1M189.9 75.6h.5M189.9 70.1h.5"/>
<path d="M196.9 75.6h.5M196.9 70.1h.5M201.1 79.6l-.3 .6-.6 .1M201.1 66.1l-.3 .6-.6 .1M62 106h7.5M62.5 105.8v3.5h7M72 106h2.5M74 105.8v3.5h-2M187.6 106h.8M188.1 105.8v4M189.9 108.5v1.3M197.4 108.5v1.3"/>
<path d="M198.8 106h.8M199.1 105.8v4M351.3 106h2.5M351.8 105.8v3.5h2M356.3 106h7.5M363.3 105.8v3.5h-7M45.4 177.8v1M64 179.3l-.7 .7M67.7 177.8h1M72.5 179.3l.7 .7M91 177.8v1M167.1 177.8v1"/>
<path d="M220.2 177.8v1M334.8 177.8v1M353.3 179.3l-.7 .7M357.1 177.8h1M361.8 179.3l.7 .7M380.4 177.8v1M36.2 185.8v1M50.7 185.8v1M61.7 183.8v1M63.3 188.5l.7 .7M67.7 190.8h1M73.2 188.5l-.7 .7"/>
<path d="M74.7 183.8v1M85.7 185.8v1M100.2 185.8v1M186.4 185.8v1M189.9 194.5h.5M196.9 194.5h.5M200.9 185.8v1M325.6 185.8v1M340.1 185.8v1M351.1 183.8v1M352.6 188.5l.7 .7M357.1 190.8h1"/>
<path d="M362.5 188.5l-.7 .7M364.1 183.8v1M375.1 185.8v1M389.6 185.8v1M56.7 238.8v.6M57.3 238.9v.5M57.9 237v.3M58 239.1v.3M58.9 237.1l-.7 .3M60.1 239.2v.5M60.7 239v.8M62.4 238.9l-1.4 .7v-.6"/>
<path d="M47.6 256.3v.1M47.7 256.3v.1M47.7 256.8h.1M47.8 244.2h.1M47.8 256.7v.2M47.8 244.1v.2M47.9 244.6v.1M48.2 256.2v.3M48.3 256.7v.2M48.4 244.1v.2M48.5 244.6v.2M49.3 256v.1"/>
<path d="M49.4 256v.1M49.5 243.9v.1M49.6 243.9v.1M50.1 243.8v.2M55.7 257v.2M55.8 257.5v.1M55.8 244.9v.1M55.9 245.3v.2M57.4 256.7v.2M58.4 255.7v.1M58.5 255.7v.1M59 255.6v.3"/>
<path d="M59.2 243.5v.2M59.3 255.4h.1M59.3 255.3v.1M59.4 243.2v.1M59.5 243.2v.1M59.9 255.3v.2M60 243.1v.3M60.1 255h.1M60.2 254.9l-.1 .2M60.2 242.9h.1M60.3 242.8v.1M60.7 254.9v.2"/>
<path d="M60.8 242.8v.2M61.4 258.2h.1M61.5 258.1v.2M61.5 246v.1M61.6 246v.1M62.2 246l-.1 .2M63 257.4v.1M63.1 257.4v.1M63.1 257.9v.1M63.2 257.9v.1M63.3 245.8h.1M63.4 245.7v.2"/>
<path d="M63.6 257.4v.2M63.7 257.8v.3M63.8 245.2v.3M63.9 245.7v.2M66.5 256.4v.2M66.7 244.3v.2M67.3 256.1v.1M67.5 243.9v.2M68.2 255.7v.2M68.3 243.6v.1M69.5 258.9v.2M69.6 246.7v.2"/>
<path d="M71.1 258.1v.2M71.2 258.6v.2M71.3 246v.2M71.4 246.5v.2M45.3 267.4v.2M45.5 268.9l.2 .3M45.7 265.3l-.1 .3M46 266.4v.4M46.4 269.4l-.1 .1M46.5 269.7h.1M46.5 264.3l-.2 .1M46.7 263.3h.1"/>
<path d="M47.1 264.7l.1 .2M47.2 268.2l-.2 .3M47.3 265.2h.1M51.3 271v.4M52.1 265v.1M52.2 265v.1M52.2 265.5h.1M52.3 265.4v.1M52.7 264.9v.2M52.8 265.4v.2M53.5 263.3v.4M53.8 264.7v.1"/>
<path d="M53.9 264.7v.1M54.4 264.6v.3M55.6 265.2v.2M55.7 265.7v.2M55.9 274.5h.2M56.6 271.6v.4M57.2 271.5v.4M57.3 264.9v.2M59.5 270.5v.3M61.3 266.4v.1M61.4 266.4v.1M62.9 265.7h.1"/>
<path d="M63 265.6v.2M63 266.1v.1M63.1 266.1v.1M63.5 265.6v.2M63.6 266v.3M64 270.9h.1M64.8 266.6v.2M65.3 268v.1M65.4 268.4v.4M66.5 265.9v.2M66.6 266.4v.1M67.6 267v.2"/>
<path d="M73.8 272.3h-.2M73.9 272.5l.1 .1M74.5 267.5l.1 .2M74.5 271.1l-.1 .3M74.7 268.1h.1M74.8 269.1v.4"/>
</g>
<g fill="none" stroke="#000" stroke-width=".25">
<path d="M235 252h180v40h-180zM270 252v40M310 252v40M370 252v20M396 252v10M235 272h180M235 262h180M361 272v20M235 282h75M361 282h54M369 282v10M394 282v10"/>
<path d="M401 282v10"/>
</g>
<!-- layer: 02___PRT_ALL_AXES -->
<g fill="none" stroke="#00509b" stroke-width=".51">
<path d="M190.4 17.1h6.5v12.5h-6.5zM148.6 31.6h12.5v33h-12.5zM166.9 25.4a35 35 0 0 0-5.9 9.9M220.3 25.4a35 35 0 0 1 5.9 9.9M226.1 31.6h12.5v33h-12.5zM176.1 46.8v2.6M176.5 52l.8 2.4M177.3 41.8l-.8 2.4M209.9 41.8l.8 2.4M210.7 52l-.8 2.4M211.1 46.8v2.6M161 60.9a35 35 0 0 0 5.9 9.9"/>
<path d="M190.4 66.6h6.5v12.5h-6.5zM226.2 60.9a35 35 0 0 1-5.9 9.9M50.7 104.8v1h35v-1M59.5 105.8v20M62 109.8v16M69.5 105.8v20M72 105.8v20M176.1 104.8v1h35v-1M184.9 105.8v20M187.4 105.8v20M192.4 105.8v20M194.9 105.8v20"/>
<path d="M199.9 105.8v20M202.4 105.8v20M340.1 104.8v1h35v-1M353.8 105.8v20M356.3 105.8v20M363.8 109.8v16M366.3 105.8v20M33.2 125.8h70v1h-70zM46.9 126.8v30M49.4 126.8v30M87 126.8v30M89.5 126.8v30"/>
<path d="M158.6 125.8h70v1h-70zM175.3 126.8v30M177.8 126.8v30M209.5 126.8v30M212 126.8v30M322.6 125.8h70v1h-70zM336.3 126.8v30M338.8 126.8v30M376.4 126.8v30M378.9 126.8v30M33.2 156.8h70v1h-70zM46.9 157.8v20"/>
<path d="M49.4 157.8v20M87 157.8v20M89.5 157.8v20M158.6 156.8h70v1h-70zM175.3 157.8v20M177.8 157.8v20M209.5 157.8v20M212 157.8v20M322.6 156.8h70v1h-70zM336.3 157.8v20M338.8 157.8v20M376.4 157.8v20"/>
<path d="M378.9 157.8v20M33.2 177.8v1M35.5 178.8v7M38 178.8v7M49 178.8v7M51.5 178.8v7M85 178.8v7M87.5 178.8v7M98.5 178.8v7M101 178.8v7M103.2 177.8v1M148.6 167.8h12.5v33h-12.5z"/>
<path d="M185.6 178.8v7M188.1 178.8v7M199.1 178.8v7M201.6 178.8v7M226.1 167.8h12.5v33h-12.5zM322.6 177.8v1M324.8 178.8v7M327.3 178.8v7M338.3 178.8v7M340.8 178.8v7M374.3 178.8v7M376.8 178.8v7"/>
<path d="M387.8 178.8v7M390.3 178.8v7M392.6 177.8v1M47.2 189.3a6.2 6.2 0 0 1 .9 9.2 6.2 6.2 0 0 1-9.3 0 6.2 6.2 0 0 1 .9-9.2M89.2 189.3a6.2 6.2 0 0 0-.9 9.2 6.2 6.2 0 0 0 9.3 0 6.2 6.2 0 0 0-.9-9.2M190.4 188h6.5M190.4 189.3v11.2M196.9 189.3v11.2M336.6 189.3a6.2 6.2 0 0 1 .9 9.2 6.2 6.2 0 0 1-9.3 0 6.2 6.2 0 0 1 .9-9.2M378.6 189.3a6.2 6.2 0 0 0-.9 9.2 6.2 6.2 0 0 0 9.3 0 6.2 6.2 0 0 0-.9-9.2M52.8 237.1l.1 .7 1.3 .6 2.4 .4 3 .2 2.9-.1 2.6-.4 1.4-.5 .2-.3 .1-.5M56.9 239.4l-.1 5.5 .5 .1 .5-.1 .1-5.5"/>
<path d="M57.2 236.7h.5zM57.2 236.7h.1M58 238.9l-.1 7 .5 .1 .5-.1 .1-6.9M59.6 236.6l1.7-.2 1.9 .2M59.6 236.2l-1.8 1 1 .3h1.9l.8-.1 1.7-.8M62.4 238.9l-.1 6.6h1M62.7 237.2l.4 .1zM63.1 237.3h.1M63.4 238.8l-.1 6.7M45.5 257.3l.2 .8 .7 .7 1.6 .6 2.2 .6M45.5 257.3l.3 .7 .9 .5 3.5 1.1M45.7 245.2l.1 .8 .8 .6 1.6 .7 2.1 .5"/>
<path d="M45.7 245.2l.3 .6 .9 .6 3.5 1M49.5 259.8l-.1 6.7 .3 .1h.7l.1-6.6M49.5 255.4l-3 .9-.7 .5-.3 .5M49.6 247.7l-.1 10.6 .4 .1 .6-.1 .1-10.4M50.2 260h.1M50.2 259.6h.1M50.2 260a59.2 59.2 0 0 0 12.5 .8M50.3 247.8h.1M50.4 247.4h.1M50.4 247.8h.1M50.4 247.4a58.4 58.4 0 0 0 12.5 .8M50.4 247.8a59.2 59.2 0 0 0 12.5 .8"/>
<path d="M56.1 254.7l-5.6 .5M56.1 248.5v6.9l.3 .1 .7-.1v-6.8M56.9 242.5a26.6 26.6 0 0 0-10.2 1.7l-.8 .5-.2 .5M57.1 254.6l5 .1M58 242.5h-.1M59 242.5l3.3 .1M62.9 248.6h.1M62.9 248.2h.1M63 254.7l5.6 .7M63.1 248.6l-.1 11-.4 .1-.6-.1 .1-11M63.3 245.5h.1M63.3 242.6a24.4 24.4 0 0 1 9.6 2l.6 .5 .2 .4"/>
<path d="M69.6 255.6l2.9 1 .8 .5 .2 .6M69.6 247.9l-.1 8.8-.3 .1-.7-.1 .1-8.6M73.5 257.7l-.3 .6-.9 .5a41.5 41.5 0 0 1-15.7 1.5l-6.3-.7M73.5 257.7l-.2 .8-1 .7a27.9 27.9 0 0 1-9.6 1.5M73.7 245.5l-.2 .9-1.1 .7a28.1 28.1 0 0 1-9.5 1.5M73.7 245.5l-.4 .6-.9 .6a28.1 28.1 0 0 1-9.5 1.5M161.1 247.1v-3.8h-12.5v33h12.5v-3.7M186.3 242.3a.72 .72 0 0 1 0-1 .72 .72 0 0 1 1.1 0 .72 .72 0 0 1 0 1M188.6 249.8v10a5 5 0 0 0 5 5 5 5 0 0 0 5-5v-10M199.8 242.3a.73 .73 0 0 1 0-1 .73 .73 0 0 1 1.1 0 .73 .73 0 0 1 0 1M226.1 247.1v-3.8h12.5v33h-12.5v-3.7M44.9 266.8v2.6l.3 2.1 .7 1.5 .9 .6"/>
<path d="M44.9 266.8h.1M45 266.4l-.1 .4M45 266.4h.1M48.2 260.5l-4.6-.5-.6 .1-.6 .4a13.1 13.1 0 0 0-1.9 9.9l.5 1.7 .9 .9 4.9 .6M48.2 260.5l.7 .3 .6 .8M48.2 260.5l-1 .3-1 1.3-.7 1.9-.5 2.4M50 268.2l-.5 2.2-.8 1.8-.9 1.1-1 .3M51.3 268.4v2.5l.2 .1 .8-.1v-2.4M51.5 267.8h.6zM53.5 268.7v1.2l.9 .1M53.7 266.8h.6zM53.9 271.7l-.5 .8-.3 1.2v1.3l.3 .9 .4 .5 2.4 .2"/>
<path d="M54.3 266.8h.1M54.4 270h.1M54.5 268.8v1.1M54.5 267.9v.1M55.9 272.4l-.3 1.2-.1 1.4 .2 1.2 .5 .4M56 260.7v2.9l.4 .1 .6-.1v-2.9M56.2 268.9v2.5l.5 .1 .5-.1v-2.5M56.5 268.3h.5zM56.7 274.2h.1M56.7 274v.2M56.7 274h.1M57 268.3h.1"/>
<path d="M57.3 272.2l.2 1.3-.1 1.5-.5 1.2-.7 .4M58.4 269v1.4l.5 .1 .5-.1v-1.4M58.7 267.3h.5zM59.4 265.7v.4M59.6 264.1h.6zM60.2 264.2h.1M60.4 265.8v.3M61.5 269l-.3 1.9 .4 1.6 .3 .2 2.4 .3M61.9 263.1h-.1l.1 .1M63 260.7l-.1 7.2h-.4l-.6-.1 .1-7M63.9 268.9l-.3 1.3v1.3l.2 1 .5 .5M64.5 264.6l.6 .1z"/>
<path d="M64.8 270.6h.1M64.8 270.4v.2M64.8 270.4h.1M65.5 268.8l.1 1.3-.2 1.4-.5 1.1-.6 .4M66.7 263.7h.6zM66.8 263.6h.1M69.5 260l-.1 4.9-.1 .1-.9-.1 .1-4.7M76.5 263.4l.6 .2 .5 .6 .7 2 .2 2.9-.3 2.8a6.3 6.3 0 0 1-2.5 4.5l-.6 .1M76.5 263.4l-4.6-.5-.6 .1-.6 .5a13.1 13.1 0 0 0-1.9 9.8l.5 1.7 .9 .9 4.9 .6M76.5 263.4l-.6 .1-.6 .4a13.1 13.1 0 0 0-2 9.9l.8 2 .5 .5 .5 .2"/>
<circle cx="186.9" cy="16.6" r=".73"/>
<circle cx="200.4" cy="16.6" r=".73"/>
<circle cx="182.9" cy="37.4" r=".6"/>
<circle cx="186.9" cy="30.1" r=".73"/>
<circle cx="200.4" cy="30.1" r=".73"/>
<circle cx="204.4" cy="37.4" r=".6"/>
<circle cx="182.9" cy="58.9" r=".6"/>
<circle cx="186.1" cy="50.6" r=".6"/>
<circle cx="193.6" cy="40.6" r=".6"/>
<circle cx="201.1" cy="50.6" r=".6"/>
<circle cx="204.4" cy="58.9" r=".6"/>
<circle cx="186.9" cy="66.1" r=".73"/>
<circle cx="186.9" cy="79.6" r=".73"/>
<circle cx="200.4" cy="66.1" r=".73"/>
<circle cx="200.4" cy="79.6" r=".73"/>
<circle cx="43.5" cy="194.3" r=".25"/>
<circle cx="68.2" cy="184.3" r="16.5"/>
<circle cx="93" cy="194.3" r=".25"/>
<circle cx="332.8" cy="194.3" r=".25"/>
<circle cx="357.6" cy="184.3" r="16.5"/>
<circle cx="382.3" cy="194.3" r=".25"/>
<circle cx="186.1" cy="257.3" r=".6"/>
<circle cx="193.6" cy="259.8" r="35"/>
<circle cx="201.1" cy="257.3" r=".6"/>
<circle cx="193.6" cy="267.3" r=".6"/>
</g>
<path d="M59.6 236.2v.4" fill="none" stroke="#9196a0" stroke-width=".23"/>
<!-- layer: 03___PRT_ALL_CURVES -->
<g fill="none" stroke="#00beeb" stroke-width=".51">
<path d="M185.4 229.8v2.5M185.4 234.8v2.5M185.4 239.8v2.5M201.9 229.8v2.5M201.9 234.8v2.5M201.9 239.8v2.5M186.3 242.3a.72 .72 0 0 1 0-1 .72 .72 0 0 1 1.1 0 .72 .72 0 0 1 0 1M199.8 242.3a.73 .73 0 0 1 0-1 .73 .73 0 0 1 1.1 0 .73 .73 0 0 1 0 1M51 267.8l2.7-1.2 6 .7-2.7 1.2zM51.5 267.8h.1M51.5 267.8h.6M52.1 267.8h.1"/>
<path d="M53.7 266.8h.1M53.7 266.8h.6M53.8 266.8h.4M54.2 266.8h.1M54.3 266.8h-.1M54.3 266.8h.1M56.5 268.3h.1M56.5 268.3h.5M57 268.3h.1M58.7 267.3h.1M58.7 267.3h.5M59.2 267.3h.1"/>
<path d="M59.6 264.1h.1M59.6 264.1h.6M59.6 264.2h.1M59.7 264.2h.1M59.7 264.2h.4M60.1 264.2h.1M60.2 264.2h-.1M60.2 264.2h.1M61.8 263.1h.1M61.8 263.2h.1M61.9 263.2h.1M61.9 263.1h-.1"/>
<path d="M61.9 263l-2.8 1.2 2.8 .3M62.9 263.1l4.9 .5-2.7 1.2-2.2-.2M64.6 264.7h.1M65 264.7h.1M65 264.7h-.3M65.1 264.7h.1M65.1 264.7h-.5M66.7 263.7h.1M66.8 263.6h.1M66.8 263.6l.5 .1M66.8 263.7h.1M66.8 263.7h.4"/>
<path d="M67.2 263.7h.1M67.3 263.7h.1"/>
</g>
<g font-size="4.6">
<text x="149.3" y="14.4" transform="rotate(25 149.3 14.4)">R1,45</text>
<text x="223.2" y="20.7" transform="rotate(-41 223.2 20.7)">R10</text>
<text x="399.5" y="192.3" transform="rotate(85 399.5 192.3)">25</text>
<text x="228.1" y="236.8" transform="rotate(-25 228.1 236.8)">R1,2</text>
</g>
<g font-size="4.5">
<text x="190.8" y="6">13</text>
<text x="136.7" y="43.3" transform="rotate(-90 136.7 43.3)">36,5</text>
<text x="127.6" y="50.9" transform="rotate(-90 127.6 50.9)">78</text>
<text x="247.4" y="66.1" transform="rotate(-90 247.4 66.1)">49,5</text>
<text x="152.1" y="86.1">25</text>
<text x="179.6" y="86.2">45</text>
<text x="90.4" y="99.8" transform="rotate(-90 90.4 99.8)">4</text>
<text x="44.4" y="108.4" transform="rotate(-90 44.4 108.4)">1,5</text>
<text x="250.9" y="118.6" transform="rotate(-90 250.9 118.6)">40</text>
<text x="26.8" y="127.6" transform="rotate(-90 26.8 127.6)">2</text>
<text x="108.6" y="145" transform="rotate(-90 108.6 145)">152</text>
<text x="143.3" y="144.6" transform="rotate(-90 143.3 144.6)">60</text>
<text x="261.4" y="156" transform="rotate(-90 261.4 156)">196</text>
<text x="117.3" y="156.1" transform="rotate(-90 117.3 156.1)">185,5</text>
<text x="136" y="162.5">11,9</text>
<text x="252" y="170.6" transform="rotate(-90 252 170.6)">40</text>
<text x="26.8" y="185.1" transform="rotate(-90 26.8 185.1)">14</text>
<text x="140.7" y="187.5" transform="rotate(-90 140.7 187.5)">6</text>
<text x="296.3" y="186.9" transform="rotate(-90 296.3 186.9)">66</text>
<text x="131.5" y="192.6" transform="rotate(-90 131.5 192.6)">44</text>
<text x="308.3" y="192.7" transform="rotate(-90 308.3 192.7)">33,5</text>
<text x="189.4" y="215.9">130</text>
<text x="189.4" y="210.3">114</text>
<text x="316.6" y="212.7" transform="rotate(-90 316.6 212.7)">2,5</text>
<text x="189.4" y="221">155</text>
<text x="139.5" y="260.3" transform="rotate(-90 139.5 260.3)">70</text>
<text x="130.4" y="265.4" transform="rotate(-90 130.4 265.4)">140</text>
<text x="236.5" y="270.4">FB VII</text>
<text x="51.2" y="284">1:5</text>
<text x="395.5" y="290.4">de</text>
</g>
<text font-size="4.5" fill="#00509b" x="190.8" y="204.4">33</text>
<g font-size="3.3">
<text x="236.5" y="259.1">DIN ISO 2768-</text>
<text x="271.5" y="259.1">DIN ISO 13715</text>
<text x="371.5" y="269.1">my_robot</text>
<text x="271.5" y="279.1">M. Shahrour</text>
<text x="370.5" y="289.1">Mar-02-24</text>
</g>
<g font-size="2.3">
<text x="236.5" y="255.6">Allgemeintoleranzen</text>
<text x="271.5" y="255.6">Werkst¸ckkanten</text>
<text x="311.5" y="255.6">Werkstoff, Halbzeug</text>
<text x="371.5" y="255.6">Maf</text>
<text x="374.5" y="255.6">lstab</text>
<text x="371.5" y="258.2">1:2</text>
<text x="377.6" y="258.2">&amp; 1:5</text>
<text x="236.5" y="265.6">Verantwortliche Abt.</text>
<text x="271.5" y="265.6">Technische Referenz</text>
<text x="311.5" y="265.6">Dokumentenart</text>
<text x="311.5" y="268.3">technische Zeichnung</text>
<text x="371.5" y="265.6">Modellname</text>
<text x="236.5" y="275.6">Matr.-Nr.</text>
<text x="271.5" y="275.6">Erstellt durch:</text>
<text x="311.5" y="275.6">Titel, Zus‰tzlicher Titel</text>
<text x="362.5" y="275.6">Zeichnungs-Nr.</text>
<text x="271.5" y="285.6">Genehmigt von:</text>
<text x="362.5" y="285.6">ƒnd.</text>
<text x="370.5" y="285.6">Ausgabedatum</text>
<text x="395.5" y="285.6">Spr.</text>
<text x="402.5" y="285.6">Blatt</text>
</g>
</svg>
